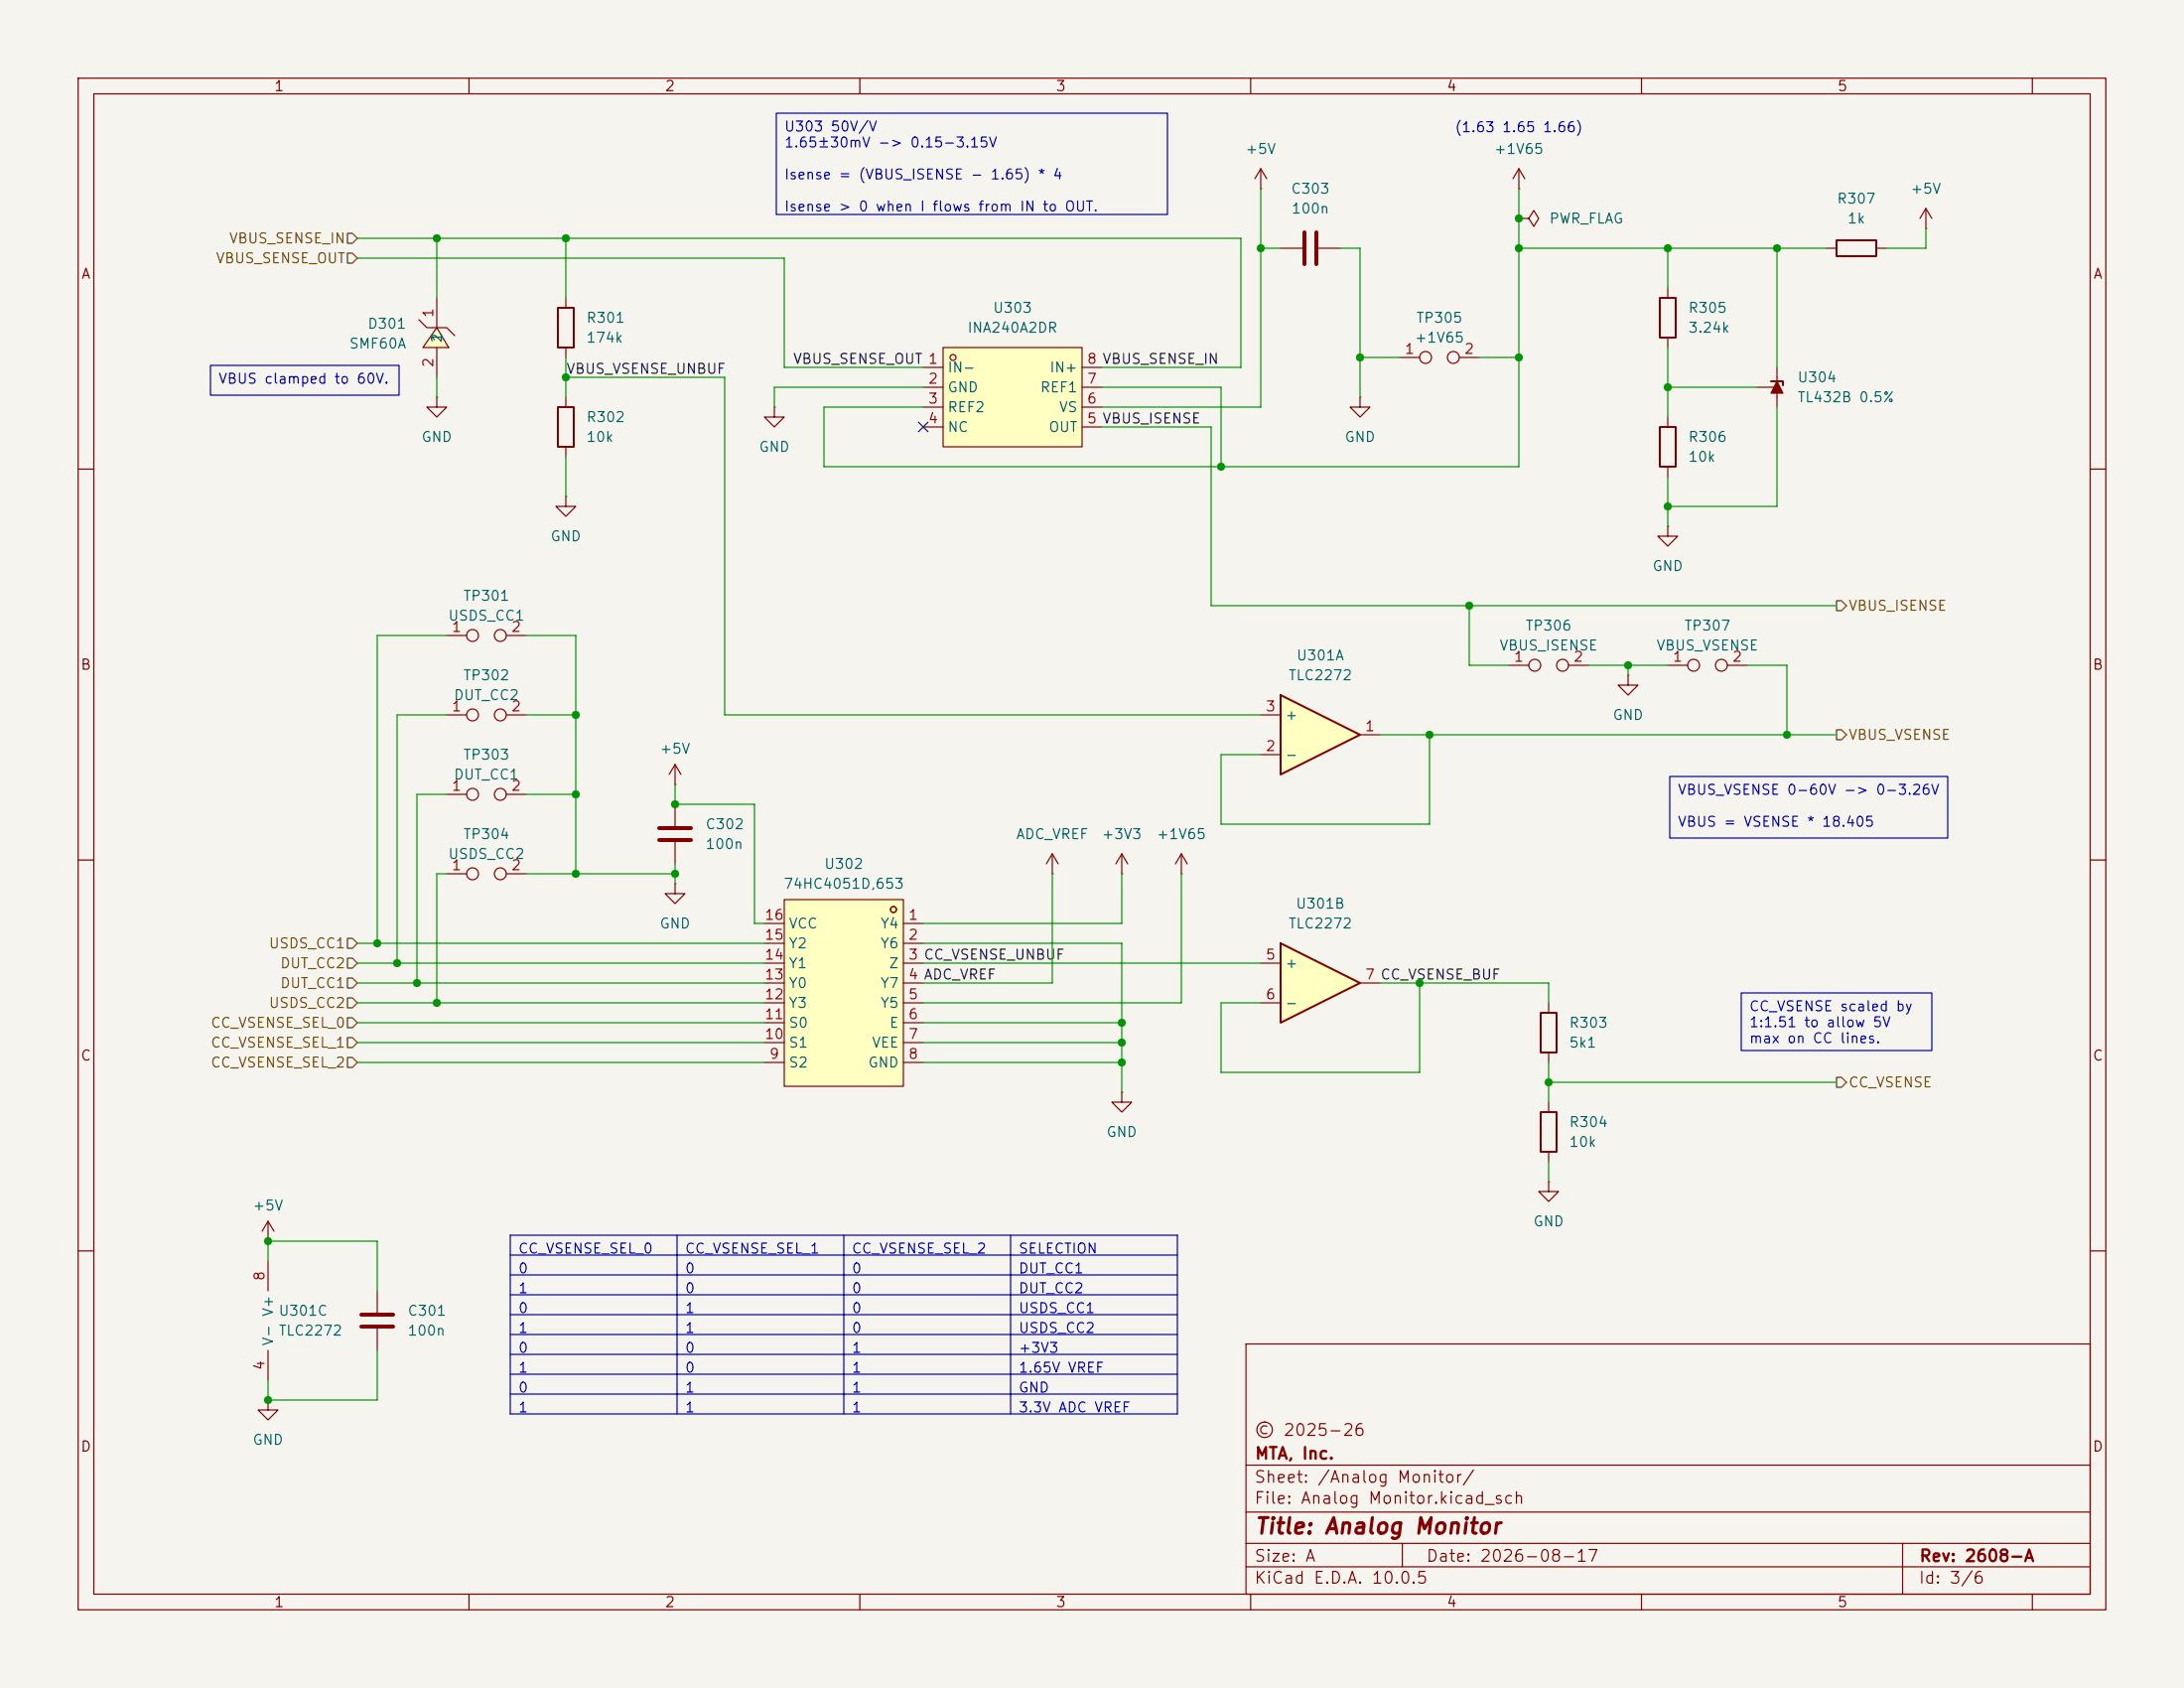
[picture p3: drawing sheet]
<svg xmlns="http://www.w3.org/2000/svg" width="279mm" height="216mm" viewBox="0 0 279 216" stroke-linecap="round" stroke-linejoin="round" font-family="sans-serif">
<path d="M0 0h279.4v215.9h-279.4z" fill="#f5f4ef" stroke="#f5f4ef" stroke-width=".13"/>
<g fill="none" stroke="#840000" stroke-width=".15">
<path d="M10 10h259.4v195.9h-259.4zM12 12h255.4v191.9h-255.4zM60 10v2M110 10v2M160 10v2M210 10v2M260 10v2M194.3 27.9h1.3l.6-1 .6 1-.6 1.1-.6-1.1M194.3 27.9h.1M194.3 24.1h.1M194.3 21.6l-.8 1.3M194.3 21.6l.8 1.3"/>
<path d="M194.3 21.6v2.5M213.4 36.8v1.3M233.7 31.8h1.2M240 31.8h1.3M246.4 29.2h.1M246.4 26.7l-.8 1.2M246.4 26.7l.7 1.2M246.4 26.7v2.5M99.1 52.1v1.2h1.2l-1.2 1.3-1.3-1.3h1.3M99.1 52.1h.1M213.4 43.2v1.3M213.4 53.3v1.3"/>
<path d="M213.4 59.7v1.3M10 60h2M267.4 60h2M57.1 91.4h2.6M64.8 91.4h2.5M193 85.1h2.6M200.7 85.1h2.5M208.3 86.4v1.2h1.2l-1.2 1.3-1.3-1.3h1.3M208.3 86.4h.1M213.4 85.1h2.5M221 85.1h2.5M10 110h2"/>
<path d="M86.4 113v1.3h1.2l-1.2 1.3-1.3-1.3h1.3M86.4 113h.1M267.4 110h2M143.5 139.7v1.3h1.3l-1.3 1.2-1.3-1.2h1.3M143.5 139.7h.1M198.1 128.3v1.2M198.1 134.6v1.3M198.1 151.1v1.3h1.3l-1.3 1.3-1.3-1.3h1.3M198.1 151.1h.1M198.1 141v1.2M198.1 147.3v1.3M10 160h2"/>
<path d="M34.3 179.1v1.2h1.3l-1.3 1.3-1.3-1.3h1.3M34.3 179.1h.1M34.3 161.3v3.8M34.3 172.7v3.8M48.3 165.1v2.8M48.3 169.9v2.8M159.4 171.9h108v32h-108zM267.4 160h2M159.4 197.4h108M159.4 193.4h108M159.4 187.4h108M179.4 197.4v3"/>
<path d="M243.4 197.4v6.5M60 203.9v2M110 203.9v2M159.4 200.4h108M160 203.9v2M210 203.9v2M260 203.9v2"/>
<circle cx="60.5" cy="91.4" r=".76"/>
<circle cx="64" cy="91.4" r=".76"/>
<circle cx="196.3" cy="85.1" r=".76"/>
<circle cx="199.9" cy="85.1" r=".76"/>
<circle cx="216.7" cy="85.1" r=".76"/>
<circle cx="220.2" cy="85.1" r=".76"/>
</g>
<path d="M212.3 38.1h2.1v5.1h-2.1zM234.9 30.7h5.1v2.1h-5.1zM212.3 54.6h2.1v5.1h-2.1zM197.1 129.5h2v5.1h-2zM197.1 142.2h2v5.1h-2z" fill="none" stroke="#840000" stroke-width=".25"/>
<path d="M46.2 168.1h4.1M46.2 169.7h4.1" fill="none" stroke="#840000" stroke-width=".51"/>
<path d="M163.8 120.7l10.2 5-10.2 5.1z" fill="#ffffc2"/>
<path d="M163.8 120.7l10.2 5-10.2 5.1z" fill="none" stroke="#840000" stroke-width=".25"/>
<g fill="none" stroke="#840000" stroke-width=".15">
<path d="M134.6 111.8h.1M134.6 109.2l-.7 1.3M134.6 109.2l.8 1.3M134.6 109.2v2.6M143.5 111.8h.1M143.5 109.2l-.8 1.3M143.5 109.2l.8 1.3M143.5 109.2v2.6M151.1 111.8h.1M151.1 109.2l-.7 1.3M151.1 109.2l.8 1.3M151.1 109.2v2.6"/>
<path d="M161.3 123.2h2.5M161.3 128.3h2.5M174 125.7h2.5"/>
</g>
<path d="M100.3 115.1h15.3v23.8h-15.3z" fill="#ffffc2"/>
<g fill="none" stroke="#840000" stroke-width=".15">
<path d="M72.4 50.8v1.3M72.4 57.2v1.2M72.4 63.5v1.3h1.3l-1.3 1.2-1.3-1.2h1.3M72.4 63.5h.1M97.8 118.1h2.5M100.3 115.1h15.3v23.8h-15.3zM115.6 118.1h2.5M97.8 120.7h2.5M97.8 123.2h2.5M97.8 125.7h2.5M97.8 128.3h2.5M97.8 130.8h2.5"/>
<path d="M97.8 133.4h2.5M97.8 135.9h2.5M115.6 120.7h2.5M115.6 123.2h2.5M115.6 125.7h2.5M115.6 128.3h2.5M115.6 130.8h2.5M115.6 133.4h2.5M115.6 135.9h2.5"/>
<circle cx="114.3" cy="116.3" r=".38"/>
</g>
<path d="M71.4 52.1h2v5.1h-2z" fill="none" stroke="#840000" stroke-width=".25"/>
<path d="M163.8 88.9l10.2 5.1-10.2 5.1z" fill="#ffffc2"/>
<path d="M163.8 88.9l10.2 5.1-10.2 5.1z" fill="none" stroke="#840000" stroke-width=".25"/>
<g fill="none" stroke="#840000" stroke-width=".15">
<path d="M161.3 24.1h.1M161.3 21.6l-.8 1.3M161.3 21.6l.8 1.3M161.3 21.6v2.5M57.1 81.3h2.6M64.8 81.3h2.5M161.3 96.5h2.5M161.3 91.4h2.5M174 94h2.5"/>
<circle cx="60.5" cy="81.3" r=".76"/>
<circle cx="64" cy="81.3" r=".76"/>
</g>
<path d="M120.6 44.5h17.8v12.7h-17.8z" fill="#ffffc2"/>
<g fill="none" stroke="#840000" stroke-width=".15">
<path d="M118.1 47h2.5M118.1 49.5h2.5M118.1 52.1h2.5M118.1 54.6h2.5M120.6 44.5h17.8v12.7h-17.8zM138.4 47h2.6M138.4 49.5h2.6M138.4 52.1h2.6M138.4 54.6h2.6M174 50.8v1.3h1.3l-1.3 1.2-1.3-1.2h1.3M174 50.8h.1M179.1 45.7h2.5"/>
<path d="M186.7 45.7h2.5"/>
<circle cx="121.9" cy="45.7" r=".38"/>
<circle cx="182.4" cy="45.7" r=".76"/>
<circle cx="185.9" cy="45.7" r=".76"/>
</g>
<path d="M55.9 41.9l1.5 2.6h-3.3z" fill="#ffffc2"/>
<g fill="none" stroke="#840000" stroke-width=".15">
<path d="M55.9 38.1v3.8M72.4 38.1v1.3M163.8 31.8h2.8M168.7 31.8h2.7M53.6 40.9l1 1h2.5l1.1 1M55.9 41.9l1.5 2.6h-3.3zM55.9 50.8v1.3h1.2l-1.2 1.2-1.3-1.2h1.3M55.9 50.8h.1M55.9 44.5v3.8M72.4 44.5v1.2M224.8 49.5h2.5M227.3 47v5.1"/>
<path d="M213.4 67.3v1.3h1.2l-1.2 1.3-1.3-1.3h1.3M213.4 67.3h.1M86.4 97.8l-.8 1.3M86.4 97.8l.7 1.3M86.4 97.8v2.5M57.1 101.6h2.6M57.1 111.8h2.6M64.8 101.6h2.5M64.8 111.8h2.5M86.4 100.3h.1M86.4 102.9v2.8M86.4 107.7v2.8"/>
<path d="M34.3 158.8h.1M34.3 156.2l-.8 1.3M34.3 156.2l.8 1.3M34.3 156.2v2.6"/>
<circle cx="60.5" cy="111.8" r=".76"/>
<circle cx="60.5" cy="101.6" r=".76"/>
<circle cx="64" cy="101.6" r=".76"/>
<circle cx="64" cy="111.8" r=".76"/>
</g>
<path d="M227.3 48.8l.8 1.5h-1.5z" fill="#840000" stroke="#840000" stroke-width=".15"/>
<path d="M71.4 39.4h2v5.1h-2zM226.6 48.8h1.5v.5" fill="none" stroke="#840000" stroke-width=".25"/>
<path d="M166.9 29.7v4.1M168.4 29.7v4.1M84.3 105.9h4.1M84.3 107.4h4.1" fill="none" stroke="#840000" stroke-width=".51"/>
<path d="M44.4 29.8h.7l.6 .7-.6 .6h-.7zM44.4 32.4h.7l.6 .6-.6 .7h-.7zM234.9 76.8h.7l.6 .7-.6 .6h-.7zM234.9 93.3h.7l.6 .7-.6 .6h-.7zM44.4 120h.7l.6 .7-.6 .6h-.7zM44.4 122.6h.7l.6 .6-.6 .6h-.7zM44.4 130.2h.7l.6 .6-.6 .6h-.7zM44.4 125.1h.7l.6 .6-.6 .7h-.7zM44.4 127.6h.7l.6 .7-.6 .6h-.7zM44.4 135.3h.7l.6 .6-.6 .6h-.7zM44.4 132.7h.7l.6 .7-.6 .6h-.7zM234.9 137.8h.7l.6 .6-.6 .7h-.7z" fill="none" stroke="#725600" stroke-width=".15"/>
<g fill="none" stroke="#0000c2" stroke-width=".15">
<path d="M99.3 14.5h50.1v12.9h-50.1zM26.9 46.7h24.2v3.8h-24.2zM213.6 99.3h35.6v7.9h-35.6zM222.8 127h24.3v7.4h-24.3zM65.3 158h85.3v22.8h-85.3zM86.6 158v22.8M107.9 158v22.8M129.3 158v22.8M65.3 160.5h85.3M65.3 163.1h85.3M65.3 165.6h85.3M65.3 168.1h85.3"/>
<path d="M65.3 170.7h85.3M65.3 173.2h85.3M65.3 175.8h85.3M65.3 178.3h85.3"/>
</g>
<g fill="none" stroke="#009600" stroke-width=".15">
<path d="M45.7 33h54.6v14h17.8M45.7 30.5h113v16.5h-17.7M55.9 30.5v7.6M72.4 30.5v7.6M161.3 24.1v28h-20.3M161.3 31.8h2.5M171.4 31.8h2.6v19M194.3 24.1v35.6h-88.9v-7.6h12.7M194.3 31.8h39.4M213.4 31.8v5M227.3 31.8v15.2M246.4 29.2v2.6h-5.1"/>
<path d="M55.9 48.3v2.5M72.4 48.3h20.3v43.1h68.6M72.4 45.7v5.1M72.4 58.4v5.1M118.1 49.5h-19v2.6M141 54.6h13.9v22.9h80M141 49.5h15.2v10.2M174 45.7h5.1M189.2 45.7h5.1M213.4 44.5v8.8M213.4 49.5h11.4M227.3 52.1v12.7h-13.9"/>
<path d="M188 77.5v7.6h5M213.4 61v6.3M57.1 91.4h-6.3v31.8M57.1 81.3h-8.8v39.4M67.3 81.3h6.4v30.5M67.3 91.4h6.4M176.5 94h58.4M182.9 94v11.4h-26.7v-8.9h5.1M203.2 85.1h10.2M208.3 85.1v1.3M223.5 85.1h5.1v8.9M57.1 111.8h-1.2v16.5"/>
<path d="M57.1 101.6h-3.8v24.1M67.3 101.6h6.4M67.3 111.8h19.1M86.4 100.3v2.6h10.1v15.2h1.3M86.4 110.5v2.5M134.6 111.8v13.9h-16.5M143.5 111.8v6.3h-25.4M151.1 111.8v16.5h-33M45.7 123.2h52.1M45.7 125.7h52.1M45.7 120.7h52.1M45.7 128.3h52.1"/>
<path d="M45.7 133.4h52.1M45.7 130.8h52.1M45.7 135.9h52.1M118.1 123.2h43.2M118.1 120.7h25.4v19M118.1 133.4h25.4M118.1 130.8h25.4M118.1 135.9h25.4M176.5 125.7h21.6v2.6M181.6 125.7v11.5h-25.4v-8.9h5.1M198.1 135.9v5.1M198.1 138.4h36.8"/>
<path d="M198.1 148.6v2.5M34.3 161.3v-2.5h14v6.3M48.3 172.7v6.4h-14v-2.6"/>
</g>
<path d="M117.5 54l1.2 1.2M118.7 54l-1.2 1.2" fill="none" stroke="#000084" stroke-width=".15"/>
<g fill="#009600" stroke="#009600" stroke-width=".13">
<circle cx="228.6" cy="94" r=".46"/>
<circle cx="181.6" cy="125.7" r=".46"/>
<circle cx="198.1" cy="138.4" r=".46"/>
<circle cx="208.3" cy="85.1" r=".46"/>
<circle cx="72.4" cy="48.3" r=".46"/>
<circle cx="55.9" cy="30.5" r=".46"/>
<circle cx="72.4" cy="30.5" r=".46"/>
<circle cx="86.4" cy="111.8" r=".46"/>
<circle cx="86.4" cy="102.9" r=".46"/>
<circle cx="73.7" cy="101.6" r=".46"/>
<circle cx="73.7" cy="91.4" r=".46"/>
<circle cx="194.3" cy="31.8" r=".46"/>
<circle cx="174" cy="45.7" r=".46"/>
<circle cx="156.2" cy="59.7" r=".46"/>
<circle cx="161.3" cy="31.8" r=".46"/>
<circle cx="34.3" cy="158.8" r=".46"/>
<circle cx="50.8" cy="123.2" r=".46"/>
<circle cx="48.3" cy="120.7" r=".46"/>
<circle cx="53.3" cy="125.7" r=".46"/>
<circle cx="55.9" cy="128.3" r=".46"/>
<circle cx="188" cy="77.5" r=".46"/>
<circle cx="182.9" cy="94" r=".46"/>
<circle cx="143.5" cy="133.4" r=".46"/>
<circle cx="143.5" cy="130.8" r=".46"/>
<circle cx="143.5" cy="135.9" r=".46"/>
<circle cx="34.3" cy="179.1" r=".46"/>
<circle cx="73.7" cy="111.8" r=".46"/>
<circle cx="194.3" cy="27.9" r=".46"/>
<circle cx="194.3" cy="45.7" r=".46"/>
<circle cx="213.4" cy="31.8" r=".46"/>
<circle cx="227.3" cy="31.8" r=".46"/>
<circle cx="213.4" cy="49.5" r=".46"/>
<circle cx="213.4" cy="64.8" r=".46"/>
</g>
<text font-size="2" fill="#840000" x="160.4" y="196.7">Title: Analog Monitor</text>
<g font-size="1.5" fill="#840000">
<text x="160.4" y="184">© 2025-26</text>
<text x="160.4" y="190">Sheet: /Analog Monitor/</text>
<text x="160.4" y="187">MTA, Inc.</text>
<text x="160.4" y="192.7">File: Analog Monitor.kicad_sch</text>
<text x="160.4" y="202.9">KiCad E.D.A. 10.0.5</text>
<text x="160.4" y="200.1">Size: A</text>
<text x="182.4" y="200.1">Date: 2026-08-17</text>
<text x="245.4" y="202.9">Id: 3/6</text>
<text x="245.4" y="200.1">Rev: 2608-A</text>
</g>
<g font-size="1.3" fill="#840000">
<text x="35" y="12">1</text>
<text x="85" y="12">2</text>
<text x="135" y="12">3</text>
<text x="185" y="12">4</text>
<text x="235" y="12">5</text>
<text x="10.3" y="36">A</text>
<text x="267.7" y="36">A</text>
<text x="10.2" y="86">B</text>
<text x="267.6" y="86">B</text>
<text x="10.2" y="136">C</text>
<text x="267.6" y="136">C</text>
<text x="10.2" y="186">D</text>
<text x="267.6" y="186">D</text>
<text x="35" y="205.9">1</text>
<text x="85" y="205.9">2</text>
<text x="135" y="205.9">3</text>
<text x="185" y="205.9">4</text>
<text x="235" y="205.9">5</text>
</g>
<g font-size="1.3" fill="#0000c2">
<text x="100.2" y="17.1">U303 50V/V</text>
<text x="186" y="17.2">(1.63 1.65 1.66)</text>
<text x="100.2" y="19.2">1.65±30mV -&gt; 0.15-3.15V</text>
<text x="100.2" y="23.3">Isense = (VBUS_ISENSE - 1.65) * 4</text>
<text x="100.2" y="27.4">Isense &gt; 0 when I flows from IN to OUT.</text>
<text x="27.8" y="49.4">VBUS clamped to 60V.</text>
<text x="214.5" y="102">VBUS_VSENSE 0-60V -&gt; 0-3.26V</text>
<text x="214.5" y="106.1">VBUS = VSENSE * 18.405</text>
<text x="223.7" y="129.7">CC_VSENSE scaled by</text>
<text x="223.7" y="131.7">1:1.51 to allow 5V</text>
<text x="223.7" y="133.7">max on CC lines.</text>
<text x="66.2" y="160.6">CC_VSENSE_SEL_0</text>
<text x="87.5" y="160.6">CC_VSENSE_SEL_1</text>
<text x="108.9" y="160.6">CC_VSENSE_SEL_2</text>
<text x="130.2" y="160.6">SELECTION</text>
<text x="66.2" y="163.2">0</text>
<text x="66.2" y="165.7">1</text>
<text x="87.5" y="163.2">0</text>
<text x="87.5" y="165.7">0</text>
<text x="108.9" y="163.2">0</text>
<text x="108.9" y="165.7">0</text>
<text x="130.2" y="163.2">DUT_CC1</text>
<text x="130.2" y="165.7">DUT_CC2</text>
<text x="66.2" y="168.3">0</text>
<text x="66.2" y="170.8">1</text>
<text x="66.2" y="173.3">0</text>
<text x="87.5" y="168.3">1</text>
<text x="87.5" y="170.8">1</text>
<text x="87.5" y="173.3">0</text>
<text x="108.9" y="168.3">0</text>
<text x="108.9" y="170.8">0</text>
<text x="108.9" y="173.3">1</text>
<text x="130.2" y="168.3">USDS_CC1</text>
<text x="130.2" y="170.8">USDS_CC2</text>
<text x="130.2" y="173.3">+3V3</text>
<text x="66.2" y="175.9">1</text>
<text x="66.2" y="178.4">0</text>
<text x="87.5" y="175.9">0</text>
<text x="87.5" y="178.4">1</text>
<text x="108.9" y="175.9">1</text>
<text x="108.9" y="178.4">1</text>
<text x="130.2" y="175.9">1.65V VREF</text>
<text x="130.2" y="178.4">GND</text>
<text x="66.2" y="181">1</text>
<text x="87.5" y="181">1</text>
<text x="108.9" y="181">1</text>
<text x="130.2" y="181">3.3V ADC VREF</text>
</g>
<g font-size="1.3" fill="#006464">
<text x="159.2" y="20">+5V</text>
<text x="191" y="20">+1V65</text>
<text x="165.1" y="25.1">C303</text>
<text x="165.1" y="27.6">100n</text>
<text x="198.1" y="28.9">PWR_FLAG</text>
<text x="234.9" y="26.4">R307</text>
<text x="236.2" y="28.9">1k</text>
<text x="244.3" y="25.1">+5V</text>
<text x="74.9" y="41.6">R301</text>
<text x="126.9" y="40.3">U303</text>
<text x="181.1" y="41.6">TP305</text>
<text x="215.9" y="40.3">R305</text>
<text x="44.6" y="44.9">SMF60A</text>
<text x="46.9" y="42.4">D301</text>
<text x="56.8" y="44" transform="rotate(-90 56.8 44)">2</text>
<text x="56.8" y="43.9" transform="rotate(-90 56.8 43.9)">1</text>
<text x="74.9" y="44.1">174k</text>
<text x="121.1" y="48">IN-</text>
<text x="123.7" y="42.9">INA240A2DR</text>
<text x="134.2" y="48">IN+</text>
<text x="180.9" y="44.1">+1V65</text>
<text x="215.9" y="42.9">3.24k</text>
<text x="121.1" y="50.5">GND</text>
<text x="121.1" y="53">REF2</text>
<text x="133" y="50.5">REF1</text>
<text x="135.4" y="53">VS</text>
<text x="229.9" y="49.2">U304</text>
<text x="229.9" y="51.8">TL432B 0.5%</text>
<text x="53.8" y="56.8">GND</text>
<text x="74.9" y="54.3">R302</text>
<text x="74.9" y="56.8">10k</text>
<text x="97" y="58.1">GND</text>
<text x="121.1" y="55.6">NC</text>
<text x="134.1" y="55.6">OUT</text>
<text x="171.9" y="56.8">GND</text>
<text x="215.9" y="56.8">R306</text>
<text x="215.9" y="59.4">10k</text>
<text x="70.3" y="69.5">GND</text>
<text x="59.2" y="77.2">TP301</text>
<text x="211.3" y="73.4">GND</text>
<text x="57.2" y="79.7">USDS_CC1</text>
<text x="191.7" y="83.5">VBUS_ISENSE</text>
<text x="195.1" y="81">TP306</text>
<text x="211.8" y="83.5">VBUS_VSENSE</text>
<text x="215.4" y="81">TP307</text>
<text x="58" y="89.9">DUT_CC2</text>
<text x="59.2" y="87.3">TP302</text>
<text x="164.7" y="87.3">TLC2272</text>
<text x="165.8" y="84.8">U301A</text>
<text x="164.3" y="92.4">+</text>
<text x="206.2" y="92.4">GND</text>
<text x="58" y="100">DUT_CC1</text>
<text x="59.2" y="97.5">TP303</text>
<text x="84.3" y="96.7">+5V</text>
<text x="164.3" y="97.5">-</text>
<text x="59.2" y="107.6">TP304</text>
<text x="90.2" y="106.4">C302</text>
<text x="129.9" y="107.6">ADC_VREF</text>
<text x="140.8" y="107.6">+3V3</text>
<text x="147.9" y="107.6">+1V65</text>
<text x="57.2" y="110.2">USDS_CC2</text>
<text x="90.2" y="108.9">100n</text>
<text x="100.1" y="114">74HC4051D,653</text>
<text x="105.3" y="111.5">U302</text>
<text x="84.3" y="119.1">GND</text>
<text x="100.8" y="119.1">VCC</text>
<text x="112.5" y="119.1">Y4</text>
<text x="164.7" y="119.1">TLC2272</text>
<text x="165.7" y="116.5">U301B</text>
<text x="100.8" y="124.2">Y1</text>
<text x="100.8" y="121.6">Y2</text>
<text x="112.5" y="121.6">Y6</text>
<text x="113.6" y="124.2">Z</text>
<text x="164.3" y="124.2">+</text>
<text x="100.8" y="131.8">S0</text>
<text x="100.8" y="129.2">Y3</text>
<text x="100.8" y="126.7">Y0</text>
<text x="112.5" y="126.7">Y7</text>
<text x="112.5" y="129.2">Y5</text>
<text x="113.7" y="131.8">E</text>
<text x="164.3" y="129.2">-</text>
<text x="200.6" y="131.8">R303</text>
<text x="100.8" y="136.9">S2</text>
<text x="100.8" y="134.3">S1</text>
<text x="111" y="136.9">GND</text>
<text x="111.4" y="134.3">VEE</text>
<text x="200.6" y="134.3">5k1</text>
<text x="141.4" y="145.7">GND</text>
<text x="200.6" y="144.5">R304</text>
<text x="200.6" y="147">10k</text>
<text x="32.2" y="155.1">+5V</text>
<text x="196.1" y="157.2">GND</text>
<text x="35.3" y="172.2" transform="rotate(-90 35.3 172.2)">V- V+</text>
<text x="35.5" y="168.6">U301C</text>
<text x="35.5" y="171.1">TLC2272</text>
<text x="52.1" y="168.6">C301</text>
<text x="52.1" y="171.1">100n</text>
<text x="32.2" y="185.1">GND</text>
</g>
<g font-size="1.3" fill="#725600">
<text x="27.5" y="34">VBUS_SENSE_OUT</text>
<text x="29.2" y="31.4">VBUS_SENSE_IN</text>
<text x="236.4" y="78.4">VBUS_ISENSE</text>
<text x="236.4" y="94.9">VBUS_VSENSE</text>
<text x="34.3" y="121.6">USDS_CC1</text>
<text x="35.7" y="124.2">DUT_CC2</text>
<text x="26.9" y="131.8">CC_VSENSE_SEL_0</text>
<text x="34.3" y="129.2">USDS_CC2</text>
<text x="35.7" y="126.7">DUT_CC1</text>
<text x="26.9" y="136.9">CC_VSENSE_SEL_2</text>
<text x="26.9" y="134.3">CC_VSENSE_SEL_1</text>
<text x="236.4" y="139.4">CC_VSENSE</text>
</g>
<g font-size="1.3" fill="#a90000">
<text x="55.7" y="40.7" transform="rotate(-90 55.7 40.7)">1</text>
<text x="55.7" y="47.1" transform="rotate(-90 55.7 47.1)">2</text>
<text x="139" y="46.9">8 VBUS_SENSE_IN</text>
<text x="179.6" y="45.6">1</text>
<text x="187.2" y="45.6">2</text>
<text x="118.6" y="49.4">2</text>
<text x="118.6" y="51.9">3</text>
<text x="139" y="51.9">6</text>
<text x="139" y="49.4">7</text>
<text x="118.6" y="54.5">4</text>
<text x="139" y="54.5">5 VBUS_ISENSE</text>
<text x="57.7" y="81.1">1</text>
<text x="65.3" y="81.1">2</text>
<text x="193.6" y="85">1</text>
<text x="201.2" y="85">2</text>
<text x="213.9" y="85">1</text>
<text x="221.5" y="85">2</text>
<text x="57.7" y="91.3">1</text>
<text x="65.3" y="91.3">2</text>
<text x="161.8" y="91.3">3</text>
<text x="174.5" y="93.8">1</text>
<text x="57.7" y="101.5">1</text>
<text x="65.3" y="101.5">2</text>
<text x="161.8" y="96.4">2</text>
<text x="57.7" y="111.6">1</text>
<text x="65.3" y="111.6">2</text>
<text x="97.7" y="118">16</text>
<text x="116.1" y="118">1</text>
<text x="97.7" y="125.6">13</text>
<text x="97.7" y="123.1">14</text>
<text x="97.7" y="120.5">15</text>
<text x="116.1" y="120.5">2</text>
<text x="116.1" y="123.1">3 CC_VSENSE_UNBUF</text>
<text x="116.1" y="125.6">4 ADC_VREF</text>
<text x="161.8" y="123.1">5</text>
<text x="174.5" y="125.6">7 CC_VSENSE_BUF</text>
<text x="97.7" y="130.7">11</text>
<text x="97.7" y="128.1">12</text>
<text x="116.1" y="128.1">5</text>
<text x="116.1" y="130.7">6</text>
<text x="161.8" y="128.1">6</text>
<text x="97.7" y="133.2">10</text>
<text x="98.3" y="135.8">9</text>
<text x="116.1" y="133.2">7</text>
<text x="116.1" y="135.8">8</text>
<text x="34.2" y="163.9" transform="rotate(-90 34.2 163.9)">8</text>
<text x="34.2" y="175.4" transform="rotate(-90 34.2 175.4)">4</text>
</g>
<g font-size="1.3" fill="#0f0f0f">
<text x="101.4" y="46.9">VBUS_SENSE_OUT 1</text>
<text x="72.4" y="48.1">VBUS_VSENSE_UNBUF</text>
</g>
</svg>
